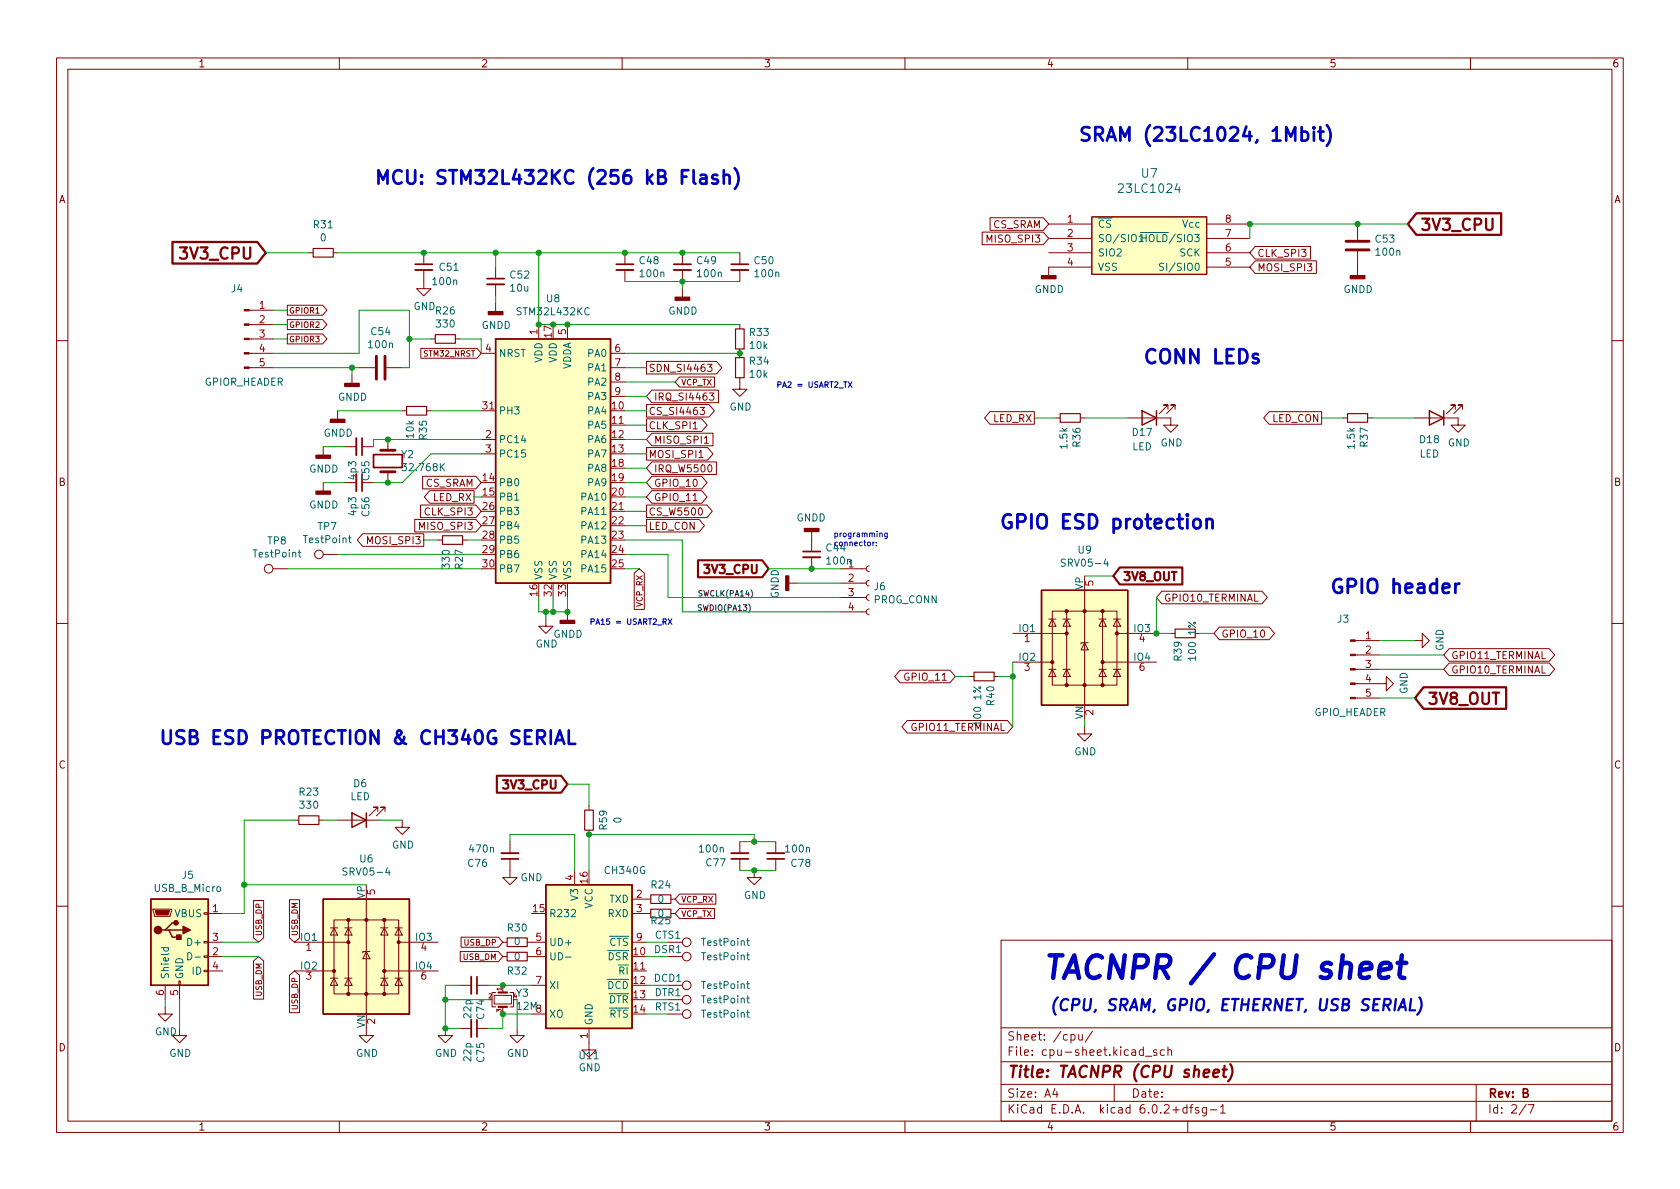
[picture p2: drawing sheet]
<svg xmlns="http://www.w3.org/2000/svg" width="297mm" height="210mm" viewBox="0 0 297 210" stroke-linecap="round" stroke-linejoin="round" font-family="sans-serif">
<g fill="none" stroke="#840000" stroke-width=".18">
<path d="M10 10.2h277v190.1h-277zM12 12.2h273v186.1h-273zM60 10.2v2M110 10.2v2M160 10.2v2M210 10.2v2M260 10.2v2M175 38.5h9.5l.9 1.1-.9 1.1h-9.5zM185.4 39.6h7.6M193 38.3h20.4v10.2h-20.4zM213.4 39.6h7.6M240 39.6v2.8"/>
<path d="M44 59.9h4.3M44 57.4h4.3M44 54.9h4.3M50.8 59.1h6.3l.7 .8-.7 .9h-6.3zM50.8 54h6.3l.7 .9-.7 .8h-6.3zM50.8 56.5h6.3l.7 .9-.7 .9h-6.3zM54.6 44.7h.8M58.9 44.7h.8M74.9 47.7v3.3h1.3l-1.3 1.3-1.2-1.3h1.2M74.9 44.7v2M76.2 59.9h.8M80.5 59.9h.8"/>
<path d="M87.6 47.2v2.1M87.6 50.3v2M87.6 53.6v1.5M95.2 57.4v2.5M100.3 57.4v2.5M110.5 44.7v2M110.5 47.7v2.1M120.6 44.7v2M120.6 47.7v2.1M120.6 51v1.6M130.8 44.7v2M130.8 47.7v2.1"/>
<path d="M130.8 57.4v.8M173.7 41h10.8l.9 1.2-.9 1.1h-10.8zM185.4 42.2h7.6M185.4 44.7h7.6M193 47.2h-7.6v1.6M213.4 42.2h7.6M213.4 44.7h7.6M213.4 47.2h7.6M221.9 46.1h10.8v2.2h-10.8l-.9-1.1zM221.9 43.6h9.8v2.2h-9.8l-.9-1.1zM240 44.4v4.4M10 60.2h2"/>
<path d="M44 65h4.3M44 62.5h4.3M57.1 79v1.5M59.7 72.6v1.6M61 79h2M62.2 66.3v1.5M63.5 65h2.8M64 79h2M68.3 65h2.8M68.6 77.7v1.9M71.1 72.6h.8M74.4 61.6h9.9l.8 .9-.8 .8h-9.9z"/>
<path d="M75.4 72.6h.8M85.1 62.5h2.5M85.1 72.6h2.5M85.1 77.7h2.5M107.9 65h2.6M107.9 62.5h2.6M107.9 75.2h2.6M107.9 67.6h2.6M107.9 70.1h2.6M114.3 79.1h10.8l1 1.2-1 1.1h-10.8zM114.3 63.9h12.4l.9 1.1-.9 1.1h-12.4zM114.3 71.5h11.1l.9 1.1-.9 1.1h-11.1z"/>
<path d="M114.3 74.1h9.8l.9 1.1-.9 1.1h-9.8zM115.3 69h11.7v2.2h-11.7l-1-1.1zM115.3 76.6h10.8v2.2h-10.8l-1-1.1zM120.1 66.7h6.2v1.7h-6.2l-.7-.8zM122.6 75.8h.7M123.8 72h.8l-.5 .5 .4 .1v.6l-.2 .1-.5-.1M124.5 78.4h.8M125.1 64.4h.8l-.4 .5 .3 .1v.6l-.2 .1-.5-.1M125.4 69.5h.8l-.4 .5 .4 .1v.5l-.2 .2-.6-.2M130.8 66.8v2h1.3l-1.3 1.3-1.3-1.3h1.3M130.8 61.7v1.5M175 72.8h7.9v2.2h-7.9l-.9-1.1z"/>
<path d="M186.7 73.9h.8M191 73.9h.8M199.4 73.9h7.6v1.3h1.3l-1.3 1.2-1.3-1.2h1.3M206.5 72.4v-.8h-.8h.8l-1.5 1.5M207.8 72.4v-.8h-.8h.8l-1.6 1.5M224.4 72.8h9.3v2.2h-9.3l-1-1.1zM237.5 73.9h.8M241.8 73.9h.8M250.2 73.9h7.6v1.3h1.3l-1.3 1.2-1.3-1.2h1.3M257.3 72.4v-.8h-.8h.8l-1.5 1.5M258.6 72.4v-.8h-.8h.8l-1.6 1.5M285 60.2h2"/>
<path d="M57.1 85.3v1.6M57.1 98h2.6M61 85.3h2M64 85.3h2M64.1 94.4h10.8v2.2h-10.8l-.9-1.1zM68.6 83.4v1.9M73.3 91.8h10.8l1 1.2-1 1.1h-10.8zM74.4 89.3h9.7l1 1.1-1 1.1h-9.7zM74.7 84.2h9.4l1 1.1-1 1.1h-9.4zM76 86.8h7.8v2.2h-7.8l-1-1.1zM77.5 95.5h.7M81.8 95.5h.7"/>
<path d="M85.1 80.3h2.5M107.9 90.4h2.6M114.3 91.8h9.3l1 1.2-1 1.1h-9.3zM114.3 89.3h10.7l.9 1.1-.9 1.1h-10.7zM115.3 86.8h8.8l.9 1.1-.9 1.1h-8.8l-1-1.1zM115.3 84.2h8.8l.9 1.1-.9 1.1h-8.8l-1-1.1zM115.3 81.7h11.4v2.2h-11.4l-1-1.1zM122.5 88.5h.8M123.6 80.9h.7M125.3 82.3l.1-.1a.68 .68 0 0 1 .5 .6 .68 .68 0 0 1-.5 .7l-.1-.2-.2-.3zM143.5 94v3.5M143.5 98.5v2.1"/>
<path d="M10 110.2h2M48.3 100.6h2.5M96.5 109.5v1.2h1.3l-1.3 1.3-1.3-1.3h1.3M100.3 108.2v1.5M112.1 101.3l.9-.7 .9 .7v6.5h-1.8zM139.4 103.1h1.6M148.6 100.6h4.6M148.6 103.1h4.6M148.6 108.2h4.6M148.6 105.7h4.6M153.7 107.7l-.4 .1-.1 .4 .1 .4 .4 .1M153.7 105.2l-.4 .1-.1 .4 .1 .3 .4 .2"/>
<path d="M153.7 102.6l-.4 .2-.1 .3 .1 .4 .4 .1M153.7 100.1l-.4 .1-.1 .4 .1 .3 .4 .2M159.1 118.5h8.9l.9 1.1-.9 1.1h-8.9l-.9-1.1zM171.4 119.6h.8M175.8 119.6h.7M179.1 112h9.5M179.1 117.1h7M185.4 118.4h1.3M185.4 109.5h1.3M186.1 108.1h11.4v13.1h-11.4zM186.1 118.4l.6 1.2h-1.3zM186.1 109.5l.6 1.2h-1.3z"/>
<path d="M188 118.4h1.2M188 109.5h1.2M188.6 118.4l.6 1.2h-1.2zM188.6 109.5l.6 1.2h-1.2zM188.6 108.1v13.1M191.8 113.7l.6 1.2h-1.3zM191.8 104.4v20.3M192.4 113.7h-1.3v.2M194.3 118.4h1.3M194.3 109.5h1.3M194.9 118.4l.7 1.2h-1.3zM194.9 109.5l.7 1.2h-1.3z"/>
<path d="M194.9 108.1v13.1M194.9 117.1h9.6M196.8 118.4h1.3M196.8 109.5h1.3M197.5 118.4l.6 1.2h-1.3zM197.5 109.5l.6 1.2h-1.3zM197.5 112h7M205.4 104.5h17.7l1 1.2-1 1.1h-17.7l-.9-1.1zM207 112h.8M215.6 110.9h8.8l.9 1.1-.9 1.1h-8.8l-1-1.1zM239.6 118.4h4.2M239.6 115.8h4.2"/>
<path d="M239.6 113.3h4.2M250.2 113.3h1.3v-1.3l1.2 1.3-1.2 1.2v-1.2M256.2 117.2h17.7l1 1.2-1 1.1h-17.7l-.9-1.1zM256.2 114.7h17.7l1 1.1-1 1.1h-17.7l-.9-1.1zM285 110.2h2M160.4 127.4h17.7l1 1.1-1 1.1h-17.7l-.9-1.1zM191.8 128.5v1.3h1.2l-1.2 1.3-1.3-1.3h1.3M239.6 120.9h5.5v-1.3l1.3 1.3-1.3 1.3v-1.3M239.6 123.4h4.2M44.8 159.2h1.8v6.7l-.9 .7-.9-.7zM51.2 159.1h1.8v6.8l-.9 .7-.9-.7zM52.1 145h.7"/>
<path d="M56.4 145h.7M59.7 145h7.6M64.8 159v20.3M66.8 143.5v-.8h-.8h.8l-1.5 1.6M68.1 143.5v-.8h-.8h.8l-1.6 1.6M71.1 145v1.3h1.3l-1.3 1.3-1.3-1.3h1.3M90.2 151.9v3.3h1.2l-1.2 1.3-1.3-1.3h1.3M90.2 148.8v2.1M101.6 153.9v2.6M104.1 142.5v.8M104.1 146.8v.8M111.8 159h3.3"/>
<path d="M118.6 159h.8M120.1 158.1h6.5v1.8h-6.5l-.7-.9zM130.8 148.8v2.1M130.8 151.9v2M133.3 153.9v1.3h1.3l-1.3 1.3-1.2-1.3h1.2M137.2 148.8v2.1M137.2 151.9v2M10 160.2h2M27.1 160.8h3.3v.2l-.3 1h-2.8zM29.2 178v1.3h1.3l-1.3 1.3-1.3-1.3h1.3M29.2 174.2v2.6M31.6 173.5h.3v.7h-.3z"/>
<path d="M31.7 174.2v2.6M36.1 171.6h.7v.2h-.7zM36.1 169h.7v.3h-.7zM36.1 166.5h.7v.2h-.7zM36.1 161.4h.7v.3h-.7zM36.8 166.6h2.6M36.8 171.7h2.6M36.8 161.5h2.6M36.8 169.2h2.6M44.8 169.9l.9-.7 .9 .7v6.8h-1.8zM51.2 172.5l.9-.8 .9 .8v6.6h-1.8zM52.1 166.6h9.5"/>
<path d="M52.1 171.7h7M58.4 173h1.3M58.4 164.1h1.3M59.1 162.7h11.4v13.1h-11.4zM59.1 173l.6 1.2h-1.3zM59.1 164.1l.6 1.2h-1.3zM61 173h1.2M61 164.1h1.2M61.6 173l.6 1.2h-1.2zM61.6 164.1l.6 1.2h-1.2zM61.6 162.7v13.1M64.8 168.3l.6 1.2h-1.3z"/>
<path d="M65.4 168.3h-1.3v.2M67.3 173h1.3M67.3 164.1h1.3M67.9 173l.7 1.2h-1.3zM67.9 164.1l.7 1.2h-1.3zM67.9 162.7v13.1M67.9 171.7h9.6M69.8 173h1.3M69.8 164.1h1.3M70.5 173l.6 1.2h-1.3zM70.5 164.1l.6 1.2h-1.3zM70.5 166.6h7"/>
<path d="M81.3 174.2h2M81.4 168.3h6.7l.8 .9-.8 .8h-6.7zM81.5 165.7h6.6l.8 .9-.8 .9h-6.6zM84.3 174.2h2.1M87.4 176h3v1.5h-3zM87.6 175.5h-.6v2.5h.6M88.9 166.6h.8M88.9 169.2h.8M88.9 174.2v1.3M88.9 178v1.3M90.2 175.5h.6v2.5h-.6M93.2 166.6h3.3"/>
<path d="M93.2 169.2h3.3M94 179.3h2.5M94 174.2h2.5M111.8 166.6h2.5M111.8 171.7h2.5M111.8 161.5h3.3M118.1 179.3h2.5M118.1 176.8h2.5M118.6 161.5h.8M120.1 160.6h6.2v1.8h-6.2l-.7-.9zM177 166.3h108v32h-108zM285 160.2h2"/>
<path d="M31.7 181.9v1.2h1.3l-1.3 1.3-1.2-1.3h1.2M60 198.3v2M64.8 181.9v1.2h1.2l-1.2 1.3-1.3-1.3h1.3M78.7 181.9v1.2h1.3l-1.3 1.3-1.2-1.3h1.2M81.3 181.9h2M84.3 181.9h2.1M91.4 181.9v1.2h1.3l-1.3 1.3-1.2-1.3h1.2M104.1 181.9v3.8h1.3l-1.3 1.2-1.2-1.2h1.2M110 198.3v2M160 198.3v2M177 194.8h108M177 191.8h108"/>
<path d="M177 187.8h108M177 181.8h108M186.5 192.5l-.4 1h1M186.9 193v1M189.4 183l.4-.1 .3 .3v.4l-.2 .3h-.5M190.7 182.9l.1 1h.3l.3-.1M191.4 182.9v1M193.1 182.4l-1.2 1.9M197 191.8v3M202.5 186.8h1.1M204.5 185.7l-.4-.1-.2 .2 .1 .3 .5 .1v.4h-.6M205.9 185.7l-.5-.1-.3 .3v.4l.2 .3h.6"/>
<path d="M206.5 185.8l.2-.2 .4 .1v.9M206.5 185.1v1.5M209.9 195.9l-.5-.1-.3 .3v.4l.2 .3h.6M209.9 195.3v1.5M210 198.3v2M210.4 195.8h.5M210.9 195.3l-.3 .2v1.3M211.9 195.9l-.3-.1-.2 .2v.3l.5 .1v.4h-.5M213.3 195.8v1.2l-.3 .3h-.4M213.3 195.9l-.4-.1-.3 .3v.4l.1 .3h.6M214 196.3h1.1M215.8 195.8l.4-.5v1.5"/>
<path d="M215.8 196.8h.8M260 198.3v2M261 191.8v6.5M269.9 195.3l-1.3 1.9M270.2 195.3h1l-.6 1.5"/>
<circle cx="56.4" cy="98" r=".76"/>
<circle cx="47.5" cy="100.6" r=".76"/>
<circle cx="121.4" cy="166.6" r=".76"/>
<circle cx="121.4" cy="174.2" r=".76"/>
<circle cx="121.4" cy="179.3" r=".76"/>
<circle cx="121.4" cy="169.2" r=".76"/>
<circle cx="121.4" cy="176.8" r=".76"/>
</g>
<path d="M250.4 37.7h15v3.8h-15l-1.5-1.9zM30.5 42.8h15l1.5 1.9-1.5 1.9h-15zM251.7 121.5h14.6v3.8h-14.6l-1.5-1.9zM214.5 189.8l1-.2v-.4l-.2-.1-.6 .1-.2 1 .3 .3 .5-.1M216.2 189.1h.7M216.5 188.5l-.2 1.7 .1 .2 .4 .1M217.5 188.2a2.32 2.32 0 0 1-.4 3" fill="none" stroke="#840000" stroke-width=".4"/>
<g fill="#840000" stroke="#840000" stroke-width=".25">
<path d="M55.9 86.9h2.5v.5h-2.5z"/>
<path d="M86.4 55.1h2.5v.5h-2.5z"/>
<path d="M138.9 101.8h.5v2.6h-.5z"/>
<path d="M32.4 163.8l1.3 .7-1.3 .6z"/>
<path d="M31.2 165.3h.8v.8h-.8z"/>
<path d="M142.2 93.5h2.6v.5h-2.6z"/>
<path d="M58.4 74.2h2.6v.5h-2.6z"/>
<path d="M119.4 52.6h2.5v.5h-2.5z"/>
<path d="M184.1 48.8h2.6v.5h-2.6z"/>
<path d="M99.1 109.7h2.5v.5h-2.5z"/>
<path d="M238.8 48.8h2.5v.5h-2.5z"/>
<path d="M61 67.8h2.5v.5h-2.5z"/>
<path d="M55.9 80.5h2.5v.5h-2.5z"/>
<circle cx="27.9" cy="164.5" r=".63"/>
<circle cx="31.1" cy="163.2" r=".38"/>
</g>
<g fill="none" stroke="#840000" stroke-width=".2">
<path d="M55.4 43.9h3.5v1.6h-3.5zM77 59.2h3.5v1.5h-3.5zM130 58.2h1.6v3.5h-1.6zM71.9 71.9h3.5v1.5h-3.5zM130 63.2h1.6v3.6h-1.6zM187.5 73.1h3.5v1.6h-3.5zM238.3 73.1h3.5v1.6h-3.5zM78.2 94.7h3.6v1.6h-3.6zM172.2 118.9h3.6v1.5h-3.6zM207.8 111.2h3.5v1.6h-3.5zM52.8 144.3h3.6v1.5h-3.6zM103.4 143.3h1.5v3.5h-1.5z"/>
<path d="M115.1 158.2h3.5v1.6h-3.5zM89.7 165.9h3.5v1.5h-3.5zM89.7 168.4h3.5v1.5h-3.5zM115.1 160.8h3.5v1.5h-3.5z"/>
</g>
<g fill="none" stroke="#006464" stroke-width=".18">
<path d="M208.1 32.4l-.3 1.1h.9M205.7 46.6l-.4-.1-.3 .3 .1 .3 .6 .2v.4l-.2 .1h-.5M52.7 97.7h.5M52.9 97.2v1.1l.3 .2M61.6 95.1h.5M61.8 94.7v1.1l.3 .2M188.4 98.9h-.5l-.2 .1v.4l.5 .2 .2 .3-.3 .2h-.5M195.5 98.8l-.3 .9h.8M61.4 153.5h-.5l-.2 .1v.4l.5 .2 .2 .3-.3 .2h-.5M68.5 153.4l-.3 .9h.8M28.5 167.6h1.3M29 167.6l-.1 .3 .3 .3 .5-.1v-.5"/>
<path d="M33.2 168.5a.64 .64 0 0 1 .7 .6 .64 .64 0 0 1-.7 .6zM34.5 169.2h.9M100 169.2h1M132 179h.5M132 168.9h.5M132 174h.5M132 176.5h.5M132 166.3h.5M132.2 178.6v1.1l.3 .2M132.2 168.5v1.1l.3 .1M132.2 173.5v1.1l.3 .2M132.2 176.1v1.1l.3 .2"/>
<path d="M132.2 165.9v1.1l.3 .2"/>
</g>
<g fill="none" stroke="#840000" stroke-width=".33">
<path d="M73.4 47.7h3.1M86.1 50.3h3.1M109 47.7h3M119.1 47.7h3.1M129.3 47.7h3M63 77.5v3M63 83.8v3.1M142 98.5h3M88.6 150.9h3.1M129.3 150.9h3M135.6 150.9h3.1M83.3 172.7v3.1"/>
<path d="M83.3 180.3v3.1"/>
</g>
<g fill="none" stroke="#840000" stroke-width=".3">
<path d="M73.4 46.7h3.1M86.1 49.3h3.1M109 46.7h3M119.1 46.7h3.1M129.3 46.7h3M64 77.5v3M64 83.8v3.1M66 80.4h5.1v2.3h-5.1zM142 97.5h3M88.6 151.9h3.1M129.3 151.9h3M135.6 151.9h3.1"/>
<path d="M84.3 172.7v3.1M84.3 180.3v3.1"/>
</g>
<g fill="none" stroke="#840000" stroke-width=".25">
<path d="M87.6 59.9h20.3v43.2h-20.3zM201.9 72.6l2.6 1.3-2.6 1.3zM204.5 72.6v2.6M252.7 72.6l2.6 1.3-2.6 1.3zM255.3 72.6v2.6M184.1 104.4h15.3v20.3h-15.3zM26.7 159h10.1v15.2h-10.1zM57.1 159h15.3v20.3h-15.3zM62.2 143.8l2.6 1.2-2.6 1.3zM64.8 143.8v2.5M96.5 156.5h15.3v25.4h-15.3zM29.2 164.5h.6l.7 1.2h1.2"/>
<path d="M29.8 164.5h2.6M31.1 163.2h-.6l-1.3 1.3h-.6"/>
</g>
<g fill="#ffffc2" stroke="#ffffc2" stroke-width=".18">
<path d="M57.1 159h15.3v20.3h-15.3z"/>
<path d="M96.5 156.5h15.3v25.4h-15.3z"/>
<path d="M26.7 159h10.1v15.2h-10.1z"/>
<path d="M87.6 59.9h20.3v43.2h-20.3z"/>
<path d="M193 38.3h20.4v10.2h-20.4z"/>
<path d="M184.1 104.4h15.3v20.3h-15.3z"/>
</g>
<g fill="#840000" stroke="#840000" stroke-width=".18">
<path d="M43.2 64.9h.8v.2h-.8z"/>
<path d="M43.2 62.4h.8v.2h-.8z"/>
<path d="M43.2 59.8h.8v.3h-.8z"/>
<path d="M43.2 57.3h.8v.2h-.8z"/>
<path d="M43.2 54.7h.8v.3h-.8z"/>
<path d="M27.4 161h2.6l-.3 .8h-2z"/>
<path d="M238.8 123.3h.8v.3h-.8z"/>
<path d="M238.8 120.8h.8v.2h-.8z"/>
<path d="M238.8 118.2h.8v.3h-.8z"/>
<path d="M238.8 115.7h.8v.2h-.8z"/>
<path d="M238.8 113.2h.8v.2h-.8z"/>
<circle cx="59.1" cy="171.7" r=".28"/>
<circle cx="61.6" cy="175.8" r=".28"/>
<circle cx="61.6" cy="166.6" r=".28"/>
<circle cx="61.6" cy="162.7" r=".28"/>
<circle cx="64.8" cy="175.8" r=".28"/>
<circle cx="64.8" cy="162.7" r=".28"/>
<circle cx="67.9" cy="175.8" r=".28"/>
<circle cx="67.9" cy="171.7" r=".28"/>
<circle cx="67.9" cy="162.7" r=".28"/>
<circle cx="70.5" cy="166.6" r=".28"/>
<circle cx="186.1" cy="117.1" r=".28"/>
<circle cx="188.6" cy="121.2" r=".28"/>
<circle cx="188.6" cy="112" r=".28"/>
<circle cx="188.6" cy="108.1" r=".28"/>
<circle cx="191.8" cy="121.2" r=".28"/>
<circle cx="191.8" cy="108.1" r=".28"/>
<circle cx="194.9" cy="121.2" r=".28"/>
<circle cx="194.9" cy="117.1" r=".28"/>
<circle cx="194.9" cy="108.1" r=".28"/>
<circle cx="197.5" cy="112" r=".28"/>
</g>
<path d="M238 44.2h4.1M238 42.7h4.1M66.5 63v4.1M67.3 79.6h2.5M68.1 63v4.1M67.3 83.4h2.5" fill="none" stroke="#840000" stroke-width=".51"/>
<path d="M123.4 99.1h11.4l1.1 1.5-1.1 1.5h-11.4zM198 100.3h11v3h-11l-1.2-1.5zM87.8 137.2h11.4l1.1 1.5-1.1 1.5h-11.4zM88.1 175.5h1.6M88.1 178h1.6" fill="none" stroke="#840000" stroke-width=".38"/>
<path d="M132.4 106.8a1.14 1.14 0 0 1 0 1.5" fill="none" stroke="#0f0f0f" stroke-width=".18"/>
<path d="M240.5 171.6l1.9-.4 .1-.4-.2-.3-.3-.2h-.8l-.4 .2-.2 .3-.2 1.6 .1 .3 .4 .2h.8l.4-.2M243.9 171.6l2-.4v-.4l-.1-.3-.4-.2h-.7l-.5 .2-.2 .3-.2 1.6 .2 .3 .3 .2h.8l.4-.2M247.1 170.3h1.5M247.9 168.9l-.5 3.5 .2 .3 .3 .2h.4" fill="none" stroke="#0000c2" stroke-width=".8"/>
<path d="M150 67.5l.6 1M150.6 67.5l-.6 1M118.1 109.4l.7 1M118.8 109.4l-.7 1" fill="none" stroke="#0000c2" stroke-width=".2"/>
<path d="M247.2 178.7l.9-2 .5 2M247.5 178.1h.9M249.5 176.7l-.3 2h1M251 176.4a2.32 2.32 0 0 1-.4 3" fill="none" stroke="#0000c2" stroke-width=".4"/>
<path d="M154.3 95.9v.6M154.6 95.9l-.3 .1M154.9 96.4v.1M154.9 95.9v.1M155.6 94.4l.3-.1 .1 .6M156.9 94.3v.8l-.2 .2-.2-.1M156.9 94.3h-.3l-.2 .2 .1 .4h.4" fill="none" stroke="#0000c2" stroke-width=".18"/>
<path d="M211.2 91.9a.67 .67 0 0 1 1.1 .3v.8a.67 .67 0 0 1-.7 .4 .67 .67 0 0 1-.6-.4v-.8zM213.3 92a.61 .61 0 0 1 1.1 .1v1.3M213.3 91.8v1.6M257.3 103.2v1.7M258 103.2a.63 .63 0 0 0-.7 .5" fill="none" stroke="#0000c2" stroke-width=".49"/>
<g fill="none" stroke="#0000c2" stroke-width=".48">
<path d="M123.9 31l.2-.1 .7 .1 .1 .2v1.3M124.9 31.5l-.8 .1a.47 .47 0 0 0-.3 .4 .47 .47 0 0 0 .3 .5l.8-.1M126.8 31l-.5-.1-.4 .3 .1 .4 .8 .2 .1 .2-.1 .4-.2 .1-.7-.1M128 31.1a.59 .59 0 0 1 1 .1v1.3M128 30.1v2.4M129.9 29.8a2.74 2.74 0 0 1 0 3.6M230.1 23.4l.7-.1 .5 .4v.7l-.2 .4-.3 .1-.7-.1M232.3 22.5l-.1 .1 .1 .1 .1-.1-.1-.1v.2M232.3 23.3v1.6M233.1 23.3h.9M233.4 22.5v2l.2 .3 .4 .1M234.6 22.1a2.74 2.74 0 0 1 0 3.7"/>
<path d="M97.4 129.2v2.3M98.2 131.5l.8-2.3 .8 2.3M98.4 130.9h1.1M100.6 129.2v2.3h1.1"/>
</g>
<g fill="none" stroke="#009600" stroke-width=".18">
<path d="M248.9 39.6h-27.9v2.6M47 44.7h7.6M48.3 59.9h2.5M48.3 57.4h2.5M48.3 54.9h2.5M59.7 44.7h71.1M72.4 59.9h3.8M81.3 59.9h3.8v2.6M87.6 44.7v2.5M87.6 52.3v1.3M95.2 44.7v12.7h35.6M110.5 49.8h20.3"/>
<path d="M120.6 49.8v1.2M48.3 65h15.2M48.3 62.5h15.2v-7.6h8.9v10.1h-1.3M57.1 79h3.9M59.7 72.6h11.4M62.2 65v1.3M76.2 72.6h8.9M85.1 77.7h-19.1v1.3M110.5 65h3.8M110.5 72.6h3.8M110.5 70.1h3.8M110.5 62.5h20.3"/>
<path d="M110.5 67.6h8.9M110.5 77.7h3.8M110.5 75.2h3.8M182.9 73.9h3.8M191.8 73.9h7.6M233.7 73.9h3.8M242.6 73.9h7.6M57.1 85.3h3.9M59.7 98h25.4M74.9 95.5h2.6M82.5 95.5h2.6M83.8 87.9h1.3"/>
<path d="M85.1 80.3h-8.9l-5.1 5h-5.1M110.5 95.5h10.1v12.7h28M110.5 90.4h3.8M110.5 98h7.6v7.7h30.5M110.5 85.3h3.8M110.5 93h3.8M110.5 80.3h3.8M110.5 87.9h3.8M110.5 82.8h3.8M50.8 100.6h34.3M95.2 105.7v2.5h5.1v-2.5M96.5 108.2v1.3"/>
<path d="M97.8 105.7v2.5M110.5 100.6h2.5M135.9 100.6h12.7M141 103.1h7.6M168.9 119.6h2.5M176.5 119.6h2.6M179.1 117.1v11.4M191.8 101.8h5M204.5 105.7v6.3h2.5M212.1 112h2.5M243.8 118.4h11.5M243.8 113.3h6.4"/>
<path d="M243.8 115.8h11.5M100.3 138.7h3.8v3.8M191.8 127.2v1.3M243.8 123.4h6.4M43.2 156.5h21.6M52.1 145h-8.9v16.5h-3.8M57.1 145h2.6M67.3 145h3.8M90.2 148.8v-1.2h11.4v6.3M130.8 148.8h6.4M130.8 153.9h6.4M133.3 148.8v-1.2h-29.2v6.3"/>
<path d="M29.2 176.8v1.2M31.7 176.8v5.1M39.4 166.6h6.3M39.4 169.2h6.3M78.7 176.8h7.7M81.3 174.2h-2.6v7.7h2.6M86.4 174.2h7.6M91.4 176.8v5.1M94 179.3h-5.1v2.6h-2.5M114.3 166.6h3.8M114.3 169.2h3.8M114.3 179.3h3.8"/>
<path d="M114.3 174.2h3.8M114.3 176.8h3.8"/>
</g>
<g fill="#009600" stroke="#009600" stroke-width=".18">
<circle cx="74.9" cy="44.7" r=".46"/>
<circle cx="87.6" cy="44.7" r=".46"/>
<circle cx="95.2" cy="44.7" r=".46"/>
<circle cx="97.8" cy="108.2" r=".46"/>
<circle cx="100.3" cy="108.2" r=".46"/>
<circle cx="96.5" cy="108.2" r=".46"/>
<circle cx="68.6" cy="85.3" r=".46"/>
<circle cx="100.3" cy="57.4" r=".46"/>
<circle cx="97.8" cy="57.4" r=".46"/>
<circle cx="95.2" cy="57.4" r=".46"/>
<circle cx="68.6" cy="77.7" r=".46"/>
<circle cx="72.4" cy="59.9" r=".46"/>
<circle cx="43.2" cy="156.5" r=".46"/>
<circle cx="78.7" cy="181.9" r=".46"/>
<circle cx="78.7" cy="176.8" r=".46"/>
<circle cx="88.9" cy="174.2" r=".46"/>
<circle cx="62.2" cy="65" r=".46"/>
<circle cx="179.1" cy="119.6" r=".46"/>
<circle cx="204.5" cy="112" r=".46"/>
<circle cx="104.1" cy="147.6" r=".46"/>
<circle cx="88.9" cy="179.3" r=".46"/>
<circle cx="133.3" cy="148.8" r=".46"/>
<circle cx="133.3" cy="153.9" r=".46"/>
<circle cx="130.8" cy="62.5" r=".46"/>
<circle cx="120.6" cy="44.7" r=".46"/>
<circle cx="120.6" cy="49.8" r=".46"/>
<circle cx="110.5" cy="44.7" r=".46"/>
<circle cx="143.5" cy="100.6" r=".46"/>
<circle cx="240" cy="39.6" r=".46"/>
<circle cx="221" cy="39.6" r=".46"/>
</g>
<text font-size="5.6" fill="#0000c2" x="184.1" y="173.1">TACNPR / CPU sheet</text>
<g font-size="3.4" fill="#0000c2">
<text x="201.9" y="64.3">CONN LEDs</text>
<text x="176.5" y="93.5">GPIO ESD protection</text>
<text x="234.9" y="105">GPIO header</text>
</g>
<g font-size="3.3" fill="#0000c2">
<text x="190.5" y="25">SRAM (23LC1024, 1Mbit)</text>
<text x="66" y="32.6">MCU: STM32L432KC (256 kB Flash)</text>
<text x="27.9" y="131.7">USB ESD PROTECTION &amp; CH340G SERIAL</text>
</g>
<g font-size="2.8" fill="#840000">
<text x="250.9" y="40.8">3V3_CPU</text>
<text x="32.6" y="45.8">3V3_CPU</text>
<text x="252.2" y="124.6">3V8_OUT</text>
<text x="178" y="190.6">Title: TACNPR (CPU sheet)</text>
</g>
<text font-size="2.8" fill="#0000c2" x="185.4" y="178.8">(CPU, SRAM, GPIO, ETHERNET, USB SERIAL)</text>
<g font-size="2.1" fill="#006464">
<text x="198.2" y="34.1">23LC1024</text>
<text x="201.8" y="31.4">U7</text>
</g>
<g font-size="2.1" fill="#840000">
<text x="125.1" y="101.4">3V3_CPU</text>
<text x="198.4" y="102.7">3V8_OUT</text>
<text x="89.5" y="139.5">3V3_CPU</text>
<text x="178" y="184">Sheet: /cpu/</text>
<text x="178" y="186.7">File: cpu-sheet.kicad_sch</text>
<text x="178" y="196.9">KiCad E.D.A. kicad 6.0.2+dfsg-1</text>
<text x="178" y="194.1">Size: A4</text>
<text x="200" y="194.1">Date:</text>
<text x="263" y="194.1">Rev: B</text>
<text x="263" y="196.9">Id: 2/7</text>
</g>
<g font-size="1.8" fill="#840000">
<text x="35" y="11.9">1</text>
<text x="85" y="11.9">2</text>
<text x="135" y="11.9">3</text>
<text x="185" y="11.9">4</text>
<text x="235" y="11.9">5</text>
<text x="285" y="11.9">6</text>
<text x="10.3" y="35.9">A</text>
<text x="285.3" y="35.9">A</text>
<text x="175.5" y="40.3">CS_SRAM</text>
<text x="174.8" y="42.9">MISO_SPI3</text>
<text x="222.2" y="48">MOSI_SPI3</text>
<text x="222.2" y="45.4">CLK_SPI3</text>
<text x="114.6" y="65.7">SDN_SI4463</text>
<text x="115.6" y="70.8">IRQ_SI4463</text>
<text x="114.6" y="73.4">CS_SI4463</text>
<text x="114.6" y="75.9">CLK_SPI1</text>
<text x="175.6" y="74.6">LED_RX</text>
<text x="224.9" y="74.6">LED_CON</text>
<text x="114.6" y="81">MOSI_SPI1</text>
<text x="115.6" y="83.5">IRQ_W5500</text>
<text x="115.6" y="78.4">MISO_SPI1</text>
<text x="10.3" y="85.9">B</text>
<text x="75.2" y="86.1">CS_SRAM</text>
<text x="76.5" y="88.6">LED_RX</text>
<text x="115.6" y="88.6">GPIO_11</text>
<text x="115.6" y="86.1">GPIO_10</text>
<text x="285.3" y="85.9">B</text>
<text x="74.5" y="93.7">MISO_SPI3</text>
<text x="75.4" y="91.1">CLK_SPI3</text>
<text x="114.6" y="93.7">LED_CON</text>
<text x="114.6" y="91.1">CS_W5500</text>
<text x="65.3" y="96.2">MOSI_SPI3</text>
<text x="205.7" y="106.4">GPIO10_TERMINAL</text>
<text x="215.9" y="112.7">GPIO_10</text>
<text x="256.5" y="119.1">GPIO10_TERMINAL</text>
<text x="256.5" y="116.5">GPIO11_TERMINAL</text>
<text x="160.3" y="120.4">GPIO_11</text>
<text x="161.3" y="129.2">GPIO11_TERMINAL</text>
<text x="10.3" y="135.9">C</text>
<text x="285.3" y="135.9">C</text>
<text x="115.8" y="168.5">DSR1</text>
<text x="10.3" y="185.9">D</text>
<text x="285.3" y="185.9">D</text>
<text x="35" y="199.9">1</text>
<text x="85" y="199.9">2</text>
<text x="135" y="199.9">3</text>
<text x="185" y="199.9">4</text>
<text x="235" y="199.9">5</text>
<text x="285" y="199.9">6</text>
</g>
<g font-size="1.8" fill="#006464">
<text x="55.5" y="40.4">R31</text>
<text x="194.1" y="40.3">~{CS}</text>
<text x="209.2" y="40.3">Vcc</text>
<text x="56.7" y="42.7">0</text>
<text x="77.8" y="47.9">C51</text>
<text x="113.1" y="46.7">C48</text>
<text x="123.3" y="46.7">C49</text>
<text x="133.4" y="46.7">C50</text>
<text x="194.1" y="42.8">SO/SIO1~{HOLD}/SIO3</text>
<text x="194.1" y="45.3">SIO2</text>
<text x="194.1" y="47.9">VSS</text>
<text x="206.1" y="47.9">SI/SIO0</text>
<text x="208.6" y="45.3">SCK</text>
<text x="243.3" y="42.9">C53</text>
<text x="243.4" y="45.2">100n</text>
<text x="40.9" y="51.7">J4</text>
<text x="76.7" y="50.4">100n</text>
<text x="90.3" y="49.2">C52</text>
<text x="90.3" y="51.6">10u</text>
<text x="96.7" y="53.4">U8</text>
<text x="113.3" y="49">100n</text>
<text x="123.4" y="49">100n</text>
<text x="133.6" y="49">100n</text>
<text x="182.9" y="51.8">GNDD</text>
<text x="237.5" y="51.8">GNDD</text>
<text x="65.7" y="59.3">C54</text>
<text x="73.1" y="54.8">GND</text>
<text x="77.1" y="55.6">R26</text>
<text x="77.3" y="57.9">330</text>
<text x="85.1" y="58.2">GNDD</text>
<text x="91.6" y="55.7">STM32L432KC</text>
<text x="118.1" y="55.6">GNDD</text>
<text x="132.6" y="59.4">R33</text>
<text x="65.3" y="61.6">100n</text>
<text x="88.1" y="63.1">NRST</text>
<text x="95.9" y="64.2" transform="rotate(-90 95.9 64.2)">VDD</text>
<text x="98.4" y="64.2" transform="rotate(-90 98.4 64.2)">VDD</text>
<text x="101" y="65.5" transform="rotate(-90 101 65.5)">VDDA</text>
<text x="104" y="63.1">PA0</text>
<text x="104" y="65.7">PA1</text>
<text x="132.6" y="64.5">R34</text>
<text x="132.6" y="61.7">10k</text>
<text x="36.1" y="68.2">GPIOR_HEADER</text>
<text x="59.7" y="70.9">GNDD</text>
<text x="104" y="68.2">PA2</text>
<text x="104" y="70.7">PA3</text>
<text x="132.6" y="66.8">10k</text>
<text x="57.2" y="77.2">GNDD</text>
<text x="73.2" y="77.4" transform="rotate(-90 73.2 77.4)">10k</text>
<text x="75.5" y="77.7" transform="rotate(-90 75.5 77.7)">R35</text>
<text x="88.1" y="73.3">PH3</text>
<text x="104" y="73.3">PA4</text>
<text x="104" y="75.8">PA5</text>
<text x="129" y="72.6">GND</text>
<text x="200.3" y="77.1">D17</text>
<text x="54.6" y="83.6">GNDD</text>
<text x="71" y="81">Y2</text>
<text x="71.5" y="83.3">32.768K</text>
<text x="88.1" y="78.4">PC14</text>
<text x="88.1" y="80.9">PC15</text>
<text x="104" y="78.4">PA6</text>
<text x="104" y="80.9">PA7</text>
<text x="104" y="83.4">PA8</text>
<text x="188.7" y="79.2" transform="rotate(-90 188.7 79.2)">1.5k</text>
<text x="191" y="79" transform="rotate(-90 191 79)">R36</text>
<text x="200.2" y="79.6">LED</text>
<text x="205.2" y="78.9">GND</text>
<text x="239.5" y="79.2" transform="rotate(-90 239.5 79.2)">1.5k</text>
<text x="241.8" y="79" transform="rotate(-90 241.8 79)">R37</text>
<text x="251" y="80.9">LED</text>
<text x="251.1" y="78.4">D18</text>
<text x="256" y="78.9">GND</text>
<text x="54.6" y="89.9">GNDD</text>
<text x="63" y="84.7" transform="rotate(-90 63 84.7)">4p3</text>
<text x="65.3" y="84.9" transform="rotate(-90 65.3 84.9)">C55</text>
<text x="88.1" y="86">PB0</text>
<text x="88.1" y="88.5">PB1</text>
<text x="103" y="88.5">PA10</text>
<text x="104" y="86">PA9</text>
<text x="56.2" y="93.7">TP7</text>
<text x="63" y="91.1" transform="rotate(-90 63 91.1)">4p3</text>
<text x="65.3" y="91.2" transform="rotate(-90 65.3 91.2)">C56</text>
<text x="88.1" y="91.1">PB3</text>
<text x="88.1" y="93.6">PB4</text>
<text x="103" y="91.1">PA11</text>
<text x="103" y="93.6">PA12</text>
<text x="140.8" y="92.2">GNDD</text>
<text x="44.9" y="98.6">TestPoint</text>
<text x="47.3" y="96.3">TP8</text>
<text x="53.8" y="96">TestPoint</text>
<text x="79.5" y="100.4" transform="rotate(-90 79.5 100.4)">330</text>
<text x="81.8" y="100.5" transform="rotate(-90 81.8 100.5)">R27</text>
<text x="88.1" y="96.1">PB5</text>
<text x="88.1" y="98.7">PB6</text>
<text x="88.1" y="101.2">PB7</text>
<text x="103" y="96.1">PA13</text>
<text x="103" y="98.7">PA14</text>
<text x="103" y="101.2">PA15</text>
<text x="146.3" y="99.8">100n</text>
<text x="150" y="100.3">1</text>
<text x="188.2" y="100.2">SRV05-4</text>
<text x="190.6" y="97.9">U9</text>
<text x="95.9" y="102.6" transform="rotate(-90 95.9 102.6)">VSS</text>
<text x="98.4" y="102.6" transform="rotate(-90 98.4 102.6)">VSS</text>
<text x="101" y="102.6" transform="rotate(-90 101 102.6)">VSS</text>
<text x="137.7" y="105.8" transform="rotate(-90 137.7 105.8)">GNDD</text>
<text x="154.4" y="106.7">PROG_CONN</text>
<text x="154.6" y="104.4">J6</text>
<text x="191.5" y="104.3" transform="rotate(-90 191.5 104.3)">VP</text>
<text x="97.8" y="112.8">GNDD</text>
<text x="180.2" y="111.8">IO1</text>
<text x="200.5" y="111.8">IO3</text>
<text x="236.5" y="110.1">J3</text>
<text x="94.7" y="114.5">GND</text>
<text x="180.2" y="116.8">IO2</text>
<text x="200.5" y="116.8">IO4</text>
<text x="208.9" y="116.8" transform="rotate(-90 208.9 116.8)">R39</text>
<text x="211.5" y="116.4" transform="rotate(-90 211.5 116.4)">100 1%</text>
<text x="255.2" y="115.1" transform="rotate(-90 255.2 115.1)">GND</text>
<text x="175.8" y="124.7" transform="rotate(-90 175.8 124.7)">R40</text>
<text x="248.9" y="122.7" transform="rotate(-90 248.9 122.7)">GND</text>
<text x="173.5" y="127.8" transform="rotate(-90 173.5 127.8)">100 1%</text>
<text x="191.5" y="127.2" transform="rotate(-90 191.5 127.2)">VN</text>
<text x="232.3" y="126.6">GPIO_HEADER</text>
<text x="189.9" y="133.5">GND</text>
<text x="53" y="140.7">R23</text>
<text x="53.1" y="143">330</text>
<text x="61.9" y="141.5">LED</text>
<text x="62.5" y="139.2">D6</text>
<text x="107.3" y="146.7" transform="rotate(-90 107.3 146.7)">R59</text>
<text x="109.9" y="145.5" transform="rotate(-90 109.9 145.5)">0</text>
<text x="32.2" y="155.4">J5</text>
<text x="61.2" y="154.8">SRV05-4</text>
<text x="63.6" y="152.5">U6</text>
<text x="69.3" y="150.1">GND</text>
<text x="82.8" y="153.3">C76</text>
<text x="83.1" y="150.7">470n</text>
<text x="92" y="155.8">GND</text>
<text x="107" y="154.6">CH340G</text>
<text x="123.8" y="150.7">100n</text>
<text x="124.9" y="153.2">C77</text>
<text x="139" y="150.7">100n</text>
<text x="140" y="153.3">C78</text>
<text x="27.4" y="157.7">USB_B_Micro</text>
<text x="64.5" y="158.9" transform="rotate(-90 64.5 158.9)">VP</text>
<text x="102.2" y="159.1" transform="rotate(-90 102.2 159.1)">V3</text>
<text x="104.8" y="160.7" transform="rotate(-90 104.8 160.7)">VCC</text>
<text x="107.7" y="159.6">TXD</text>
<text x="115.2" y="157.1">R24</text>
<text x="116.3" y="159.6">0</text>
<text x="131.5" y="158.9">GND</text>
<text x="30.9" y="162.2">VBUS</text>
<text x="33.5" y="167.3">D+</text>
<text x="53.2" y="166.4">IO1</text>
<text x="73.5" y="166.4">IO3</text>
<text x="89.8" y="164.7">R30</text>
<text x="90.9" y="167.1">0</text>
<text x="97" y="162.2">R232</text>
<text x="97" y="167.3">UD+</text>
<text x="106.3" y="167.3">~{CTS}</text>
<text x="107.5" y="162.2">RXD</text>
<text x="115.2" y="163.4">R25</text>
<text x="115.8" y="166">CTS1</text>
<text x="116.3" y="162.2">0</text>
<text x="124.2" y="167.3">TestPoint</text>
<text x="29.8" y="173.2" transform="rotate(-90 29.8 173.2)">Shield</text>
<text x="32.4" y="173.2" transform="rotate(-90 32.4 173.2)">GND</text>
<text x="34" y="172.3">ID</text>
<text x="53.2" y="171.4">IO2</text>
<text x="73.5" y="171.4">IO4</text>
<text x="89.8" y="172.3">R32</text>
<text x="90.9" y="169.8">0</text>
<text x="97" y="169.8">UD-</text>
<text x="106.1" y="169.8">~{DSR}</text>
<text x="108.1" y="172.3">~{RI}</text>
<text x="115.7" y="173.6">DCD1</text>
<text x="124.2" y="169.8">TestPoint</text>
<text x="83.3" y="180" transform="rotate(-90 83.3 180)">22p</text>
<text x="91.3" y="176.2">Y3</text>
<text x="91.4" y="178.6">12M</text>
<text x="97" y="174.9">XI</text>
<text x="97" y="180">XO</text>
<text x="106" y="174.9">~{DCD}</text>
<text x="106.2" y="177.4">~{DTR}</text>
<text x="106.3" y="180">~{RTS}</text>
<text x="115.8" y="176.1">DTR1</text>
<text x="115.8" y="178.7">RTS1</text>
<text x="124.2" y="180">TestPoint</text>
<text x="124.2" y="174.9">TestPoint</text>
<text x="124.2" y="177.4">TestPoint</text>
<text x="27.4" y="183.1">GND</text>
<text x="64.5" y="181.8" transform="rotate(-90 64.5 181.8)">VN</text>
<text x="85.6" y="180.1" transform="rotate(-90 85.6 180.1)">C74</text>
<text x="104.8" y="181.4" transform="rotate(-90 104.8 181.4)">GND</text>
<text x="29.9" y="186.9">GND</text>
<text x="62.9" y="186.9">GND</text>
<text x="76.9" y="186.9">GND</text>
<text x="83.3" y="187.6" transform="rotate(-90 83.3 187.6)">22p</text>
<text x="85.6" y="187.7" transform="rotate(-90 85.6 187.7)">C75</text>
<text x="89.6" y="186.9">GND</text>
<text x="102.3" y="189.4">GND</text>
<text x="102.5" y="187.3">U11</text>
</g>
<g font-size="1.8" fill="#a90000">
<text x="188.7" y="39.4">1</text>
<text x="188.7" y="41.9">2</text>
<text x="216.7" y="41.9">7</text>
<text x="216.7" y="39.4">8</text>
<text x="188.7" y="44.4">3</text>
<text x="188.7" y="47">4</text>
<text x="216.7" y="47">5</text>
<text x="216.7" y="44.4">6</text>
<text x="45.9" y="54.6">1</text>
<text x="45.9" y="57.1">2</text>
<text x="45.9" y="59.7">3</text>
<text x="95" y="59.2" transform="rotate(-90 95 59.2)">1</text>
<text x="97.5" y="59.7" transform="rotate(-90 97.5 59.7)">17</text>
<text x="100.1" y="59.2" transform="rotate(-90 100.1 59.2)">5</text>
<text x="45.9" y="62.2">4</text>
<text x="45.9" y="64.8">5</text>
<text x="85.9" y="62.2">4</text>
<text x="108.7" y="62.2">6</text>
<text x="108.7" y="64.8">7</text>
<text x="108.7" y="67.3">8</text>
<text x="108.7" y="69.8">9</text>
<text x="85.4" y="72.4">31</text>
<text x="85.9" y="77.5">2</text>
<text x="108.2" y="72.4">10</text>
<text x="108.2" y="74.9">11</text>
<text x="108.2" y="77.5">12</text>
<text x="85.9" y="80">3</text>
<text x="108.2" y="80">13</text>
<text x="108.2" y="82.5">18</text>
<text x="85.4" y="85.1">14</text>
<text x="85.4" y="87.6">15</text>
<text x="108.2" y="85.1">19</text>
<text x="108.2" y="87.6">20</text>
<text x="85.4" y="90.2">26</text>
<text x="85.4" y="92.7">27</text>
<text x="85.4" y="95.2">28</text>
<text x="108.2" y="90.2">21</text>
<text x="108.2" y="92.7">22</text>
<text x="108.2" y="95.2">23</text>
<text x="85.4" y="97.8">29</text>
<text x="85.4" y="100.3">30</text>
<text x="108.2" y="97.8">24</text>
<text x="108.2" y="100.3">25</text>
<text x="95" y="105.4" transform="rotate(-90 95 105.4)">16</text>
<text x="97.5" y="105.4" transform="rotate(-90 97.5 105.4)">32</text>
<text x="100.1" y="105.4" transform="rotate(-90 100.1 105.4)">33</text>
<text x="150" y="102.9">2</text>
<text x="150" y="105.4">3</text>
<text x="150" y="107.9">4</text>
<text x="193.3" y="103.6" transform="rotate(-90 193.3 103.6)">5</text>
<text x="181.1" y="113.5">1</text>
<text x="201.4" y="113.5">4</text>
<text x="241.4" y="113">1</text>
<text x="181.1" y="118.6">3</text>
<text x="201.4" y="118.6">6</text>
<text x="241.4" y="115.6">2</text>
<text x="241.4" y="118.1">3</text>
<text x="241.4" y="120.6">4</text>
<text x="241.4" y="123.2">5</text>
<text x="193.3" y="126.5" transform="rotate(-90 193.3 126.5)">2</text>
<text x="101.3" y="155.7" transform="rotate(-90 101.3 155.7)">4</text>
<text x="37.6" y="161.3">1</text>
<text x="66.3" y="158.2" transform="rotate(-90 66.3 158.2)">5</text>
<text x="94.3" y="161.3">15</text>
<text x="103.9" y="156.2" transform="rotate(-90 103.9 156.2)">16</text>
<text x="112.5" y="158.7">2</text>
<text x="112.5" y="161.3">3</text>
<text x="37.6" y="166.4">3</text>
<text x="94.8" y="166.4">5</text>
<text x="112.5" y="166.4">9</text>
<text x="37.6" y="168.9">2</text>
<text x="37.6" y="171.4">4</text>
<text x="54.1" y="168.1">1</text>
<text x="54.1" y="173.2">3</text>
<text x="74.4" y="168.1">4</text>
<text x="74.4" y="173.2">6</text>
<text x="94.8" y="168.9">6</text>
<text x="94.8" y="174">7</text>
<text x="112" y="168.9">10</text>
<text x="112" y="171.4">11</text>
<text x="112" y="174">12</text>
<text x="29" y="176" transform="rotate(-90 29 176)">6</text>
<text x="31.5" y="176" transform="rotate(-90 31.5 176)">5</text>
<text x="94.8" y="179.1">8</text>
<text x="112" y="176.5">13</text>
<text x="112" y="179.1">14</text>
<text x="66.3" y="181.1" transform="rotate(-90 66.3 181.1)">2</text>
<text x="103.9" y="183.6" transform="rotate(-90 103.9 183.6)">1</text>
</g>
<text font-size="1.8" fill="#0000c2" x="146.1" y="97.5">C44</text>
<g font-size="1.4" fill="#840000">
<text x="51.1" y="55.4">GPIOR1</text>
<text x="51.1" y="58">GPIOR2</text>
<text x="51.1" y="60.5">GPIOR3</text>
<text x="75.1" y="63">STM32_NRST</text>
<text x="120.4" y="68.1">VCP_TX</text>
<text x="113.6" y="107.3" transform="rotate(-90 113.6 107.3)">VCP_RX</text>
<text x="120.4" y="159.6">VCP_RX</text>
<text x="46.3" y="165.6" transform="rotate(-90 46.3 165.6)">USB_DP</text>
<text x="52.7" y="165.6" transform="rotate(-90 52.7 165.6)">USB_DM</text>
<text x="82.1" y="167.2">USB_DP</text>
<text x="120.4" y="162.1">VCP_TX</text>
<text x="81.9" y="169.7">USB_DM</text>
<text x="46.3" y="176.1" transform="rotate(-90 46.3 176.1)">USB_DM</text>
<text x="52.7" y="178.5" transform="rotate(-90 52.7 178.5)">USB_DP</text>
</g>
<g font-size="1.4" fill="#0000c2">
<text x="137.2" y="68.6">PA2 = USART2_TX</text>
<text x="147.3" y="95">programming</text>
<text x="147.3" y="96.6">connector:</text>
<text x="104.1" y="110.5">PA15 = USART2_RX</text>
</g>
<g font-size="1.4" fill="#0f0f0f">
<text x="123.2" y="108">SWDIO(PA13)</text>
<text x="123.9" y="105.5">SWCLK(PA14)</text>
</g>
<g font-size="1.1" fill="#a90000">
<text x="86.4" y="176.5">2</text>
<text x="88.6" y="179" transform="rotate(-90 88.6 179)">3</text>
<text x="88.6" y="175.2" transform="rotate(-90 88.6 175.2)">1</text>
<text x="90.8" y="176.5">4</text>
</g>
</svg>
